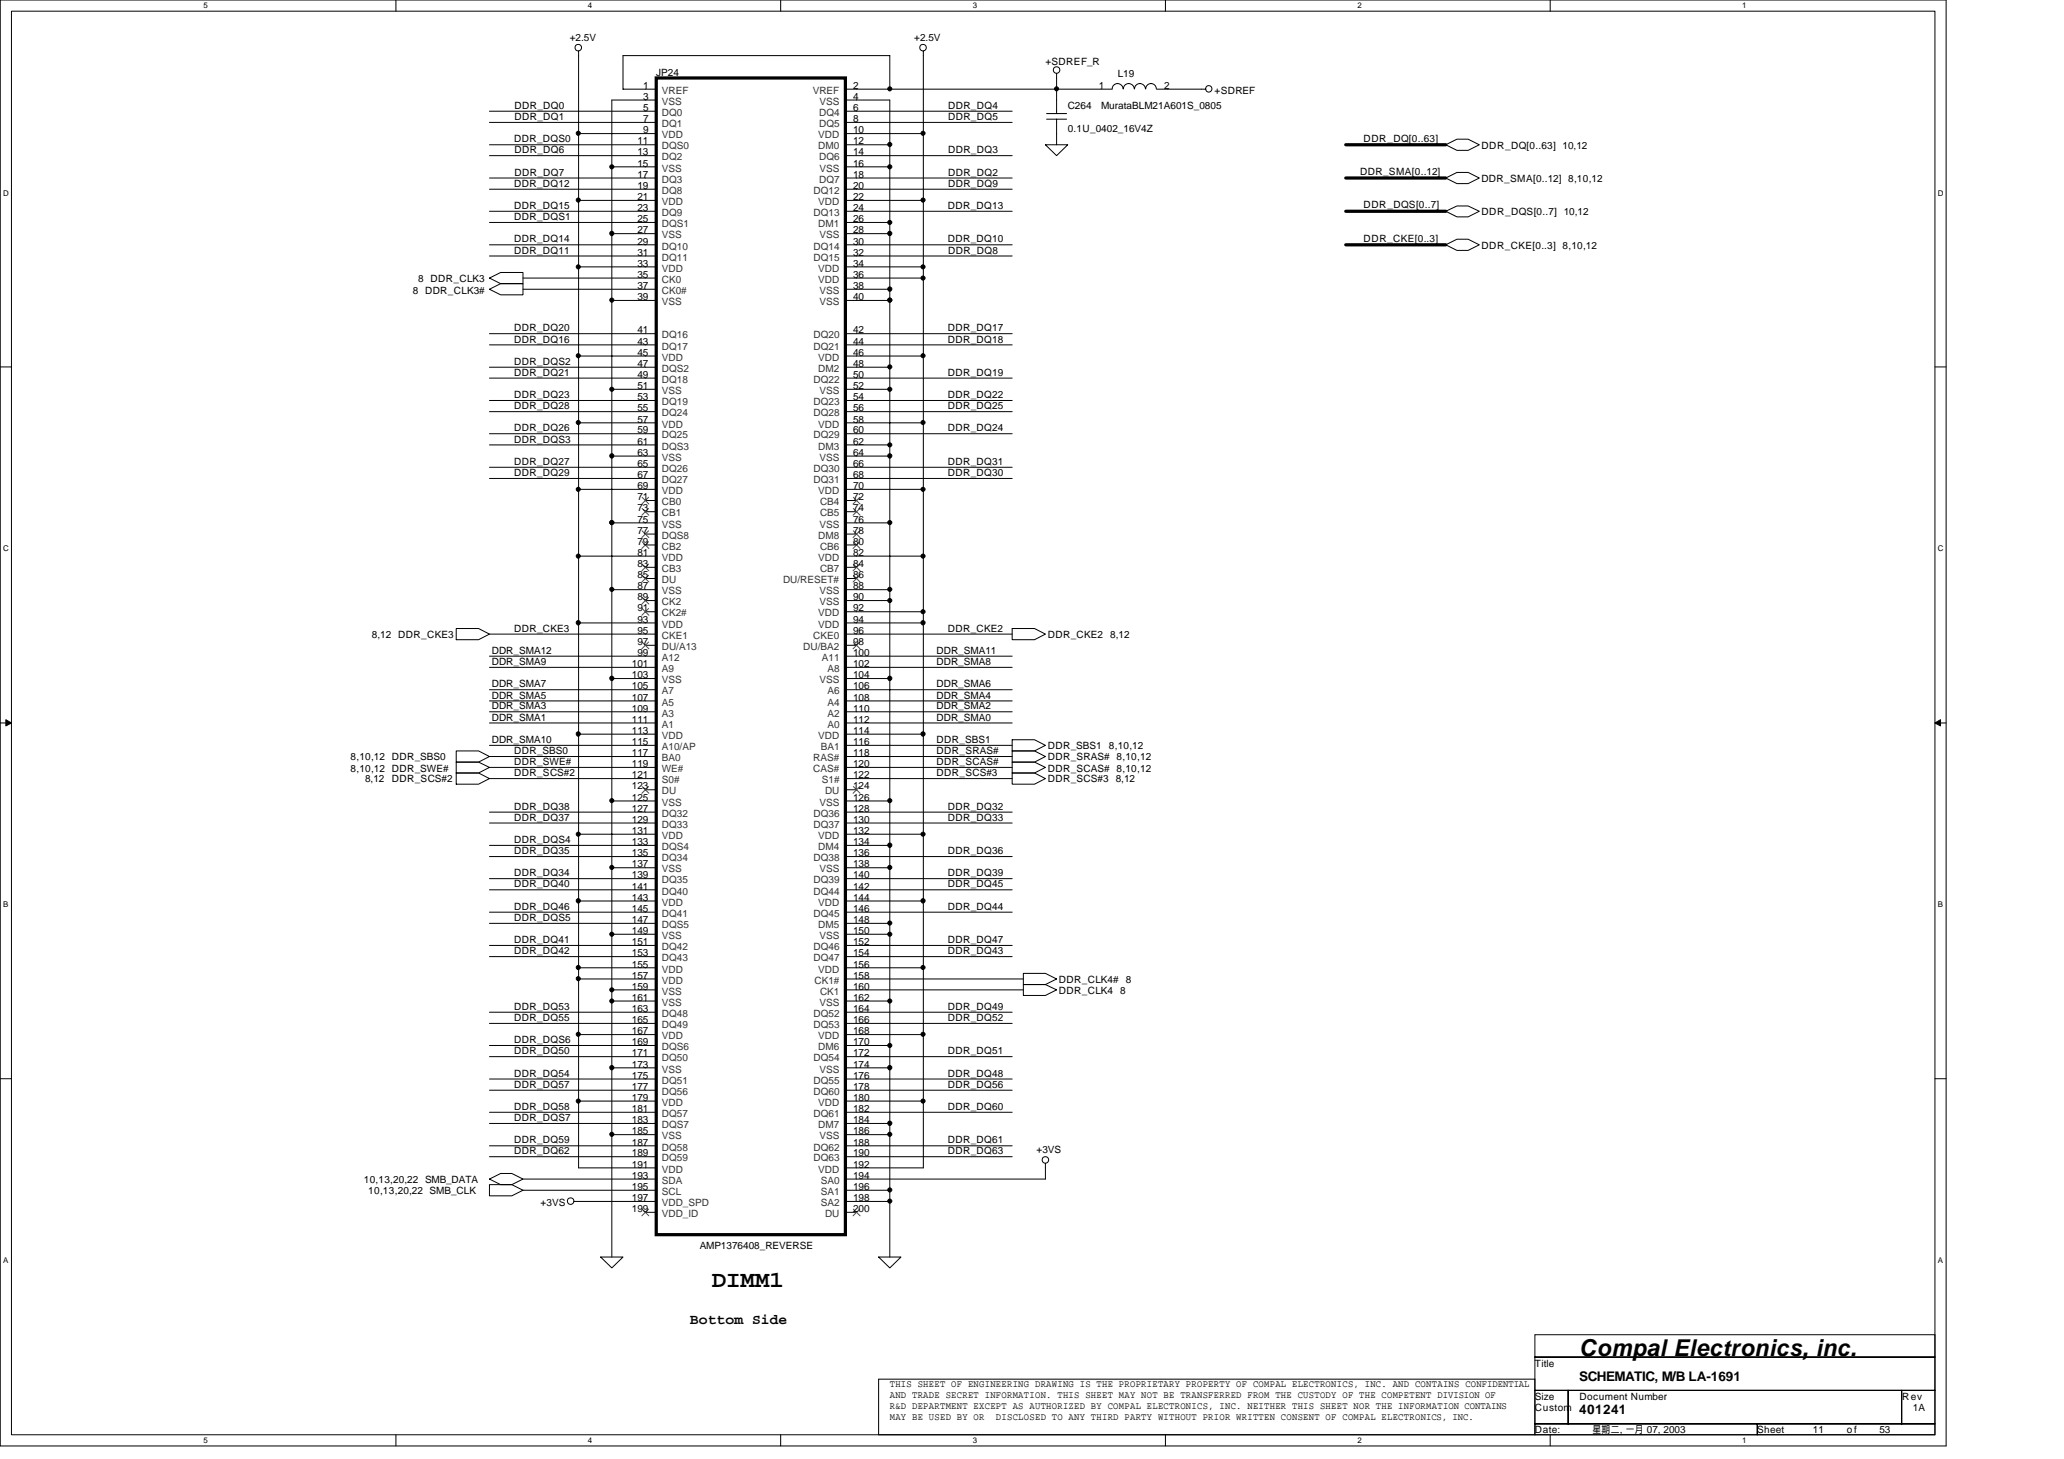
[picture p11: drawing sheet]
<svg xmlns="http://www.w3.org/2000/svg" width="297mm" height="210mm" viewBox="0 0 297 210" stroke-linecap="round" stroke-linejoin="round" font-family="sans-serif">
<path d="M0 0h280.1v208h-280.1zM1.6 1.6h276.9v204.8h-276.9z" fill="none" stroke="#000" stroke-width=".14"/>
<g fill="#fff">
<path d="M29.3 .2h.6v1.2h-.6z"/>
<path d="M29.3 206.6h.6v1.2h-.6z"/>
</g>
<path d="M57 0v1.6M57 206.4v1.6" fill="none" stroke="#000" stroke-width=".14"/>
<g fill="#fff">
<path d="M84.6 .2h.6v1.2h-.6z"/>
<path d="M84.6 206.6h.6v1.2h-.6z"/>
</g>
<path d="M112.3 0v1.6M112.3 206.4v1.6" fill="none" stroke="#000" stroke-width=".14"/>
<g fill="#fff">
<path d="M140 .2h.6v1.2h-.6z"/>
<path d="M140 206.6h.6v1.2h-.6z"/>
</g>
<path d="M167.7 0v1.6M167.7 206.4v1.6" fill="none" stroke="#000" stroke-width=".14"/>
<g fill="#fff">
<path d="M195.4 .2h.6v1.2h-.6z"/>
<path d="M195.4 206.6h.6v1.2h-.6z"/>
</g>
<path d="M223.1 0v1.6M223.1 206.4v1.6" fill="none" stroke="#000" stroke-width=".14"/>
<g fill="#fff">
<path d="M250.7 .2h.6v1.2h-.6z"/>
<path d="M250.7 206.6h.6v1.2h-.6z"/>
<path d="M.5 27.2h.7v1.2h-.7z"/>
<path d="M278.9 27.2h.8v1.2h-.8z"/>
<path d="M.5 78.4h.7v1.1h-.7z"/>
<path d="M278.9 78.4h.8v1.1h-.8z"/>
</g>
<path d="M0 52.8h1.6M278.5 52.8h1.6" fill="none" stroke="#000" stroke-width=".14"/>
<g fill="#fff">
<path d="M.5 129.6h.7v1.2h-.7z"/>
<path d="M278.9 129.6h.7v1.2h-.7z"/>
</g>
<path d="M0 104h1.6M278.5 104h1.6" fill="none" stroke="#000" stroke-width=".14"/>
<path d="M.8 103.5l.8 .5-.8 .4zM278.5 104l.8-.5v.9z" fill="#000" stroke="#000" stroke-width=".14"/>
<g fill="#fff">
<path d="M.5 180.8h.7v1.1h-.7z"/>
<path d="M278.9 180.8h.7v1.1h-.7z"/>
</g>
<g fill="none" stroke="#000" stroke-width=".14">
<path d="M70.4 16h24M70.4 17.6h24M83.3 7.4v160.6h11.1M83.3 19.2h11.1M94.4 14.4h-6.3v166.4M94.4 12.8h-4.7v-4.8h38.4v4.8M121.7 12.8h38.4M121.7 14.4h6.4v166.4M121.7 19.2h11.2M121.7 16h24M121.7 17.6h24M132.9 7.4v98.2"/>
<path d="M150.6 17.1h2.9M150.6 16.3h2.9M152.1 10.6v5.7M152.1 17.1v3.7M160.1 12.8a.78 .78 0 0 1 .7-.8 .78 .78 0 0 1 .8 .8M161.7 12.8a.78 .78 0 0 1 .8-.8 .78 .78 0 0 1 .7 .8M163.3 12.8a.78 .78 0 0 1 .8-.8 .78 .78 0 0 1 .7 .8M164.9 12.8a.76 .76 0 0 1 .7-.8 .76 .76 0 0 1 .8 .8M166.5 12.8h7M70.4 27.2h24M70.4 30.4h24M70.4 35.2h24"/>
<path d="M70.4 20.8h24M70.4 32h24M70.4 36.8h24M70.4 25.6h24M70.4 22.4h24M83.3 38.4h11.1M83.3 28.8h11.1M88.1 24h6.3M88.1 33.6h6.3M121.7 27.2h24M121.7 30.4h24M121.7 35.2h24"/>
<path d="M121.7 20.8h6.4M121.7 38.4h11.2M121.7 32h6.4M121.7 24h6.4M121.7 36.8h24M121.7 25.6h24M121.7 22.4h24M121.7 28.8h11.2M121.7 33.6h6.4M150.4 20.8h3.3l-1.6 1.6zM208.1 25.6l1.6-.8h1.6l1.6 .8-1.6 .8h-1.6zM208.1 35.2l1.6-.8h1.6l1.6 .8-1.6 .8h-1.6z"/>
<path d="M208.1 20.8l1.6-.8h1.6l1.6 .8-1.6 .8h-1.6zM208.1 30.4l1.6-.8h1.6l1.6 .8-1.6 .8h-1.6zM70.4 41.6l1.6-.8h3.3v1.6h-3.3zM70.4 40l1.6-.8h3.3v1.6h-3.3zM70.4 49.6h24M70.4 52.8h24M70.4 54.4h24M70.4 57.6h24M70.4 48h24M70.4 59.2h24M75.3 40h19.1M75.3 41.6h19.1"/>
<path d="M83.3 51.2h11.1M88.1 43.2h6.3M88.1 56h6.3M121.7 49.6h24M121.7 43.2h6.4M121.7 52.8h6.4M121.7 54.4h24M121.7 57.6h24M121.7 40h11.2M121.7 48h24M121.7 59.2h24M121.7 41.6h6.4"/>
<path d="M121.7 56h6.4M121.7 51.2h11.2M70.4 64h24M70.4 62.4h24M70.4 67.2h24M70.4 68.8h24M83.3 60.8h11.1M83.3 70.4h11.1M88.1 75.2h6.3M88.1 65.6h6.3M92.9 72h1.5M92.9 73.6h1.5"/>
<path d="M92.9 76.8h1.5M92.9 78.4h1.5M121.7 64h6.4M121.7 62.4h24M121.7 60.8h11.2M121.7 67.2h24M121.7 68.8h24M121.7 75.2h6.4M121.7 70.4h11.2M121.7 65.6h6.4M121.7 72h1.6M121.7 73.6h1.6"/>
<path d="M121.7 76.8h1.6M121.7 78.4h1.6M65.7 90.4h3.2l1.5 .8-1.5 .8h-3.2zM70.4 99.2h24M70.4 94.4h24M70.4 96h24M70.4 91.2h24M83.3 80h11.1M83.3 89.6h11.1M88.1 97.6h6.3M88.1 84.8h6.3M92.9 88h1.5"/>
<path d="M92.9 86.4h1.5M92.9 81.6h1.5M92.9 83.2h1.5M92.9 92.8h1.5M121.7 99.2h24M121.7 94.4h24M121.7 96h24M121.7 88h11.2M121.7 86.4h6.4M121.7 91.2h24M121.7 97.6h6.4M121.7 80h11.2"/>
<path d="M121.7 89.6h11.2M121.7 84.8h6.4M121.7 81.6h1.6M121.7 83.2h1.6M121.7 92.8h1.6M145.7 90.4h3.2l1.5 .8-1.5 .8h-3.2zM65.7 109.6h3.2l1.5 .8-1.5 .8h-3.2zM65.7 108h3.2l1.5 .8-1.5 .8h-3.2zM65.7 111.2h3.2l1.5 .8-1.5 .8h-3.2zM70.4 110.4h24M70.4 107.2h24M70.4 102.4h24"/>
<path d="M70.4 108.8h24M70.4 118.4h24M70.4 116.8h24M70.4 104h24M70.4 100.8h24M70.4 112h24M83.3 105.6h11.1M88.1 115.2h.1M88.1 115.2h6.3M92.9 113.6h1.5M121.7 105.6h11.2v14.4M121.7 110.4h24"/>
<path d="M121.7 107.2h24M121.7 102.4h24M121.7 108.8h24M121.7 118.4h24M121.7 116.8h24M121.7 104h24M121.7 115.2h6.4M121.7 100.8h24M121.7 112h24M121.7 113.6h1.6M145.7 109.6h3.2l1.5 .8-1.5 .8h-3.2zM145.7 108h3.2l1.5 .8-1.5 .8h-3.2z"/>
<path d="M145.7 106.4h3.2l1.5 .8-1.5 .8h-3.2zM145.7 111.2h3.2l1.5 .8-1.5 .8h-3.2zM70.4 128h24M70.4 121.6h24M70.4 131.2h24M70.4 126.4h24M70.4 137.6h24M70.4 136h24M70.4 132.8h24M70.4 123.2h24M83.3 120h11.1M83.3 129.6h11.1"/>
<path d="M83.3 139.2h11.1M88.1 134.4h6.3M88.1 124.8h6.3M121.7 128h24M121.7 121.6h6.4M121.7 120h11.2M121.7 131.2h24M121.7 134.4h6.4M121.7 126.4h24M121.7 137.6h24M121.7 136h24M121.7 129.6h11.2"/>
<path d="M121.7 132.8h6.4M121.7 123.2h24M121.7 124.8h6.4M121.7 139.2h11.2M132.9 120v48h-11.2M0 155.2h1.6M70.4 155.2h24M70.4 145.6h24M70.4 156.8h24M70.4 152h24M70.4 147.2h24M70.4 150.4h24"/>
<path d="M83.3 148.8h11.1M83.3 158.4h11.1M83.3 140.8h11.1M88.1 142.4h6.3M88.1 153.6h6.3M88.1 144h6.3M121.7 155.2h24M121.7 145.6h24M121.7 156.8h24M121.7 148.8h11.2M121.7 152h24M121.7 158.4h11.2"/>
<path d="M121.7 147.2h24M121.7 150.4h6.4M121.7 142.4h25.6M121.7 140.8h25.6M121.7 153.6h6.4M121.7 144h6.4M147.3 141.6h3.1l1.7 .8-1.7 .8h-3.1zM147.3 140h3.1l1.7 .8-1.7 .8h-3.1zM278.5 155.2h1.6M70.4 170.4h3.3l1.6 .8-1.6 .8h-3.3zM70.4 169.6l1.6-.8h1.7l1.6 .8-1.6 .8h-1.7zM70.4 166.4h24"/>
<path d="M70.4 161.6h24M70.4 164.8h24M70.4 160h24M75.3 171.2h19.1M75.3 169.6h19.1M82.6 172.8h11.8M88.1 163.2h6.3M92.9 174.4h1.5M121.7 166.4h24M121.7 171.2h6.4M121.7 161.6h6.4M121.7 164.8h24"/>
<path d="M121.7 160h24M121.7 172.8h6.4M121.7 163.2h6.4M121.7 174.4h1.6M150.4 167.4v2.2h-28.7M86.4 180.8h3.3l-1.6 1.6zM126.4 198.4h94.5v8h-94.5zM126.4 180.8h3.3l-1.6 1.6zM220.9 192h57.6v3.2h-57.6zM220.9 195.2h57.6v4.8h-57.6zM220.9 200h4.8v4.9h-4.8zM220.9 204.9h32v1.5h-32z"/>
<path d="M225.7 200h48v4.9h-48zM252.9 204.9h25.6v1.5h-25.6zM273.7 200h4.8v4.9h-4.8z"/>
<circle cx="83.2" cy="6.9" r=".47"/>
<circle cx="132.8" cy="6.9" r=".47"/>
<circle cx="152" cy="10.1" r=".47"/>
<circle cx="173.9" cy="12.8" r=".46"/>
<circle cx="82.1" cy="172.8" r=".47"/>
<circle cx="150.4" cy="166.9" r=".47"/>
</g>
<path d="M94.4 11.2h27.3v166.4h-27.3zM193.7 25.6h14.4M193.7 30.4h14.4M193.7 20.8h14.4M193.7 35.2h14.4" fill="none" stroke="#000" stroke-width=".47"/>
<g fill="none" stroke="#4c4c4c" stroke-width=".14">
<path d="M92.4 71.5l1 1M92.4 73.2l1 .9M92.4 76.4l1 .9M92.4 77.9l1 1M93.3 71.5l-.9 1M93.3 73.2l-.9 .9M93.3 76.4l-.9 .9M93.3 77.9l-.9 1M122.8 71.5l1 1M122.8 73.2l1 .9M122.8 76.4l1 .9M122.8 77.9l1 1"/>
<path d="M123.7 71.5l-.9 1M123.7 73.2l-.9 .9M123.7 76.4l-.9 .9M123.7 77.9l-.9 1M92.4 81.2l1 .9M92.4 82.8l1 .9M92.4 85.9l1 1M92.4 87.5l1 1M92.4 92.4l1 .9M93.3 81.2l-.9 .9M93.3 82.8l-.9 .9M93.3 85.9l-.9 1"/>
<path d="M93.3 87.5l-.9 1M93.3 92.4l-.9 .9M122.8 81.2l1 .9M122.8 82.8l1 .9M122.8 92.4l1 .9M123.7 81.2l-.9 .9M123.7 82.8l-.9 .9M123.7 92.4l-.9 .9M92.4 113.2l1 .9M93.3 113.2l-.9 .9M122.8 113.2l1 .9M123.7 113.2l-.9 .9"/>
<path d="M92.4 173.9l1 1M93.3 173.9l-.9 1M122.8 173.9l1 1M123.7 173.9l-.9 1"/>
</g>
<g fill="#000" stroke="#000" stroke-width=".14">
<circle cx="83.2" cy="19.2" r=".3"/>
<circle cx="128.1" cy="12.8" r=".3"/>
<circle cx="132.8" cy="19.2" r=".3"/>
<circle cx="152.1" cy="12.8" r=".3"/>
<circle cx="83.2" cy="38.4" r=".3"/>
<circle cx="83.2" cy="28.8" r=".3"/>
<circle cx="88" cy="33.6" r=".31"/>
<circle cx="88.1" cy="24" r=".3"/>
<circle cx="128" cy="33.6" r=".31"/>
<circle cx="128.1" cy="32" r=".3"/>
<circle cx="128.1" cy="24" r=".3"/>
<circle cx="128.1" cy="20.8" r=".3"/>
<circle cx="132.8" cy="38.4" r=".3"/>
<circle cx="132.8" cy="28.8" r=".3"/>
<circle cx="83.2" cy="51.2" r=".3"/>
<circle cx="88.1" cy="56" r=".3"/>
<circle cx="88.1" cy="43.2" r=".3"/>
<circle cx="128" cy="41.6" r=".31"/>
<circle cx="128.1" cy="56" r=".3"/>
<circle cx="128.1" cy="43.2" r=".3"/>
<circle cx="128.1" cy="52.8" r=".3"/>
<circle cx="132.8" cy="40" r=".3"/>
<circle cx="132.8" cy="51.2" r=".3"/>
<circle cx="83.2" cy="60.8" r=".3"/>
<circle cx="83.2" cy="70.4" r=".3"/>
<circle cx="88" cy="65.6" r=".31"/>
<circle cx="88.1" cy="75.2" r=".3"/>
<circle cx="128" cy="65.6" r=".31"/>
<circle cx="128.1" cy="75.2" r=".3"/>
<circle cx="128.1" cy="64" r=".3"/>
<circle cx="132.8" cy="60.8" r=".3"/>
<circle cx="132.8" cy="70.4" r=".3"/>
<circle cx="83.2" cy="89.6" r=".31"/>
<circle cx="83.2" cy="80" r=".3"/>
<circle cx="88" cy="97.6" r=".31"/>
<circle cx="88.1" cy="84.8" r=".3"/>
<circle cx="128" cy="97.6" r=".31"/>
<circle cx="128.1" cy="84.8" r=".3"/>
<circle cx="128.1" cy="86.4" r=".3"/>
<circle cx="132.8" cy="89.6" r=".31"/>
<circle cx="132.8" cy="88" r=".3"/>
<circle cx="132.8" cy="80" r=".3"/>
<circle cx="83.2" cy="105.6" r=".31"/>
<circle cx="88.1" cy="115.2" r=".3"/>
<circle cx="128.1" cy="115.2" r=".3"/>
<circle cx="132.8" cy="105.6" r=".31"/>
<circle cx="83.2" cy="129.6" r=".31"/>
<circle cx="83.2" cy="120" r=".3"/>
<circle cx="83.2" cy="139.2" r=".3"/>
<circle cx="88.1" cy="124.8" r=".3"/>
<circle cx="88.1" cy="134.4" r=".3"/>
<circle cx="128" cy="121.6" r=".31"/>
<circle cx="128.1" cy="134.4" r=".3"/>
<circle cx="128.1" cy="132.8" r=".3"/>
<circle cx="128.1" cy="124.8" r=".3"/>
<circle cx="132.8" cy="129.6" r=".31"/>
<circle cx="132.8" cy="120" r=".3"/>
<circle cx="132.8" cy="139.2" r=".3"/>
<circle cx="83.2" cy="148.8" r=".3"/>
<circle cx="83.2" cy="140.8" r=".3"/>
<circle cx="83.2" cy="158.4" r=".3"/>
<circle cx="88" cy="153.6" r=".31"/>
<circle cx="88.1" cy="142.4" r=".3"/>
<circle cx="88.1" cy="144" r=".3"/>
<circle cx="128" cy="153.6" r=".31"/>
<circle cx="128.1" cy="150.4" r=".3"/>
<circle cx="128.1" cy="144" r=".3"/>
<circle cx="132.8" cy="148.8" r=".3"/>
<circle cx="132.8" cy="158.4" r=".3"/>
<circle cx="88.1" cy="163.2" r=".3"/>
<circle cx="128" cy="161.6" r=".31"/>
<circle cx="128.1" cy="172.8" r=".3"/>
<circle cx="128.1" cy="171.2" r=".3"/>
<circle cx="128.1" cy="163.2" r=".3"/>
</g>
<g font-size="3.3">
<text x="102.4" y="185.2">DIMM1</text>
<text x="227.3" y="195.1">Compal Electronics, inc.</text>
</g>
<text font-size="2.1" x="99.3" y="190.5">Bottom Side</text>
<g font-size="1.9">
<text x="227.3" y="203.4">401241</text>
<text x="227.3" y="198.6">SCHEMATIC, M/B LA-1691</text>
</g>
<g font-size="1.4">
<text x="82" y="5.8">+2.5V</text>
<text x="131.6" y="5.8">+2.5V</text>
<text x="94.4" y="11">JP24</text>
<text x="150.4" y="9.4">+SDREF_R</text>
<text x="160.9" y="11.1">L19</text>
<text x="74" y="15.7">DDR_DQ0</text>
<text x="74" y="17.3">DDR_DQ1</text>
<text x="92.5" y="12.8">1</text>
<text x="92.5" y="14.4">3</text>
<text x="92.5" y="16">5</text>
<text x="92.5" y="17.6">7</text>
<text x="122.8" y="16">6</text>
<text x="122.8" y="17.6">8</text>
<text x="122.8" y="14.4">4</text>
<text x="122.8" y="12.8">2</text>
<text x="136.4" y="15.7">DDR_DQ4</text>
<text x="136.4" y="17.3">DDR_DQ5</text>
<text x="153.7" y="15.7">C264</text>
<text x="158.2" y="12.8">1</text>
<text x="158.5" y="15.7">MurataBLM21A601S_0805</text>
<text x="167.6" y="12.8">2</text>
<text x="174.8" y="13.5">+SDREF</text>
<text x="74" y="20.5">DDR_DQS0</text>
<text x="74" y="22.1">DDR_DQ6</text>
<text x="91.7" y="20.8">11</text>
<text x="91.7" y="22.4">13</text>
<text x="91.7" y="24">15</text>
<text x="92.5" y="19.2">9</text>
<text x="122.8" y="22.4">14</text>
<text x="122.8" y="19.2">10</text>
<text x="122.8" y="20.8">12</text>
<text x="122.8" y="24">16</text>
<text x="136.4" y="22.1">DDR_DQ3</text>
<text x="153.7" y="19">0.1U_0402_16V4Z</text>
<text x="196.2" y="20.4">DDR_DQ[0..63]</text>
<text x="213.2" y="21.4">DDR_DQ[0..63] 10,12</text>
<text x="74" y="26.9">DDR_DQ12</text>
<text x="74" y="25.3">DDR_DQ7</text>
<text x="91.7" y="25.6">17</text>
<text x="91.7" y="27.2">19</text>
<text x="91.7" y="28.8">21</text>
<text x="122.8" y="25.6">18</text>
<text x="122.8" y="28.8">22</text>
<text x="122.8" y="27.2">20</text>
<text x="136.4" y="26.9">DDR_DQ9</text>
<text x="136.4" y="25.3">DDR_DQ2</text>
<text x="195.7" y="25.1">DDR_SMA[0..12]</text>
<text x="196.2" y="29.9">DDR_DQS[0..7]</text>
<text x="213.2" y="26.2">DDR_SMA[0..12] 8,10,12</text>
<text x="74" y="34.9">DDR_DQ14</text>
<text x="74" y="31.7">DDR_DQS1</text>
<text x="74" y="30.1">DDR_DQ15</text>
<text x="91.7" y="30.4">23</text>
<text x="91.7" y="32">25</text>
<text x="91.7" y="33.6">27</text>
<text x="91.7" y="35.2">29</text>
<text x="122.8" y="32">26</text>
<text x="122.8" y="33.6">28</text>
<text x="122.8" y="30.4">24</text>
<text x="122.8" y="35.2">30</text>
<text x="136.4" y="30.1">DDR_DQ13</text>
<text x="136.4" y="34.9">DDR_DQ10</text>
<text x="196.2" y="34.8">DDR_CKE[0..3]</text>
<text x="213.2" y="35.8">DDR_CKE[0..3] 8,10,12</text>
<text x="213.2" y="31">DDR_DQS[0..7] 10,12</text>
<text x="60.2" y="40.6">8 DDR_CLK3</text>
<text x="74" y="36.5">DDR_DQ11</text>
<text x="91.7" y="36.8">31</text>
<text x="91.7" y="38.4">33</text>
<text x="91.7" y="40">35</text>
<text x="91.7" y="41.6">37</text>
<text x="122.8" y="38.4">34</text>
<text x="122.8" y="40">36</text>
<text x="122.8" y="41.6">38</text>
<text x="122.8" y="36.8">32</text>
<text x="136.4" y="36.5">DDR_DQ8</text>
<text x="59.4" y="42.3">8 DDR_CLK3#</text>
<text x="74" y="47.7">DDR_DQ20</text>
<text x="91.7" y="43.2">39</text>
<text x="91.7" y="48">41</text>
<text x="122.8" y="43.2">40</text>
<text x="122.8" y="48">42</text>
<text x="136.4" y="47.7">DDR_DQ17</text>
<text x="74" y="52.5">DDR_DQS2</text>
<text x="74" y="49.3">DDR_DQ16</text>
<text x="91.7" y="49.6">43</text>
<text x="91.7" y="51.2">45</text>
<text x="91.7" y="52.8">47</text>
<text x="122.8" y="51.2">46</text>
<text x="122.8" y="52.8">48</text>
<text x="122.8" y="49.6">44</text>
<text x="136.4" y="49.3">DDR_DQ18</text>
<text x="74" y="57.3">DDR_DQ23</text>
<text x="74" y="58.9">DDR_DQ28</text>
<text x="74" y="54.1">DDR_DQ21</text>
<text x="91.7" y="54.4">49</text>
<text x="91.7" y="56">51</text>
<text x="91.7" y="57.6">53</text>
<text x="91.7" y="59.2">55</text>
<text x="122.8" y="56">52</text>
<text x="122.8" y="54.4">50</text>
<text x="122.8" y="57.6">54</text>
<text x="122.8" y="59.2">56</text>
<text x="136.4" y="54.1">DDR_DQ19</text>
<text x="136.4" y="57.3">DDR_DQ22</text>
<text x="136.4" y="58.9">DDR_DQ25</text>
<text x="74" y="62.1">DDR_DQ26</text>
<text x="74" y="63.7">DDR_DQS3</text>
<text x="91.7" y="60.8">57</text>
<text x="91.7" y="62.4">59</text>
<text x="91.7" y="64">61</text>
<text x="91.7" y="65.6">63</text>
<text x="122.8" y="60.8">58</text>
<text x="122.8" y="64">62</text>
<text x="122.8" y="65.6">64</text>
<text x="122.8" y="62.4">60</text>
<text x="136.4" y="62.1">DDR_DQ24</text>
<text x="74" y="66.9">DDR_DQ27</text>
<text x="74" y="68.5">DDR_DQ29</text>
<text x="91.7" y="67.2">65</text>
<text x="91.7" y="68.8">67</text>
<text x="91.7" y="70.4">69</text>
<text x="91.7" y="72">71</text>
<text x="122.8" y="70.4">70</text>
<text x="122.8" y="67.2">66</text>
<text x="122.8" y="68.8">68</text>
<text x="122.8" y="72">72</text>
<text x="136.4" y="66.9">DDR_DQ31</text>
<text x="136.4" y="68.5">DDR_DQ30</text>
<text x="91.7" y="73.6">73</text>
<text x="91.7" y="75.2">75</text>
<text x="91.7" y="76.8">77</text>
<text x="122.8" y="76.8">78</text>
<text x="122.8" y="75.2">76</text>
<text x="122.8" y="73.6">74</text>
<text x="91.7" y="78.4">79</text>
<text x="91.7" y="80">81</text>
<text x="91.7" y="81.6">83</text>
<text x="91.7" y="83.2">85</text>
<text x="122.8" y="80">82</text>
<text x="122.8" y="83.2">86</text>
<text x="122.8" y="78.4">80</text>
<text x="122.8" y="81.6">84</text>
<text x="91.7" y="84.8">87</text>
<text x="91.7" y="86.4">89</text>
<text x="91.7" y="88">91</text>
<text x="91.7" y="89.6">93</text>
<text x="122.8" y="88">92</text>
<text x="122.8" y="89.6">94</text>
<text x="122.8" y="84.8">88</text>
<text x="122.8" y="86.4">90</text>
<text x="53.5" y="91.8">8,12</text>
<text x="57.3" y="91.8">DDR_CKE3</text>
<text x="70.8" y="95.7">DDR_SMA9</text>
<text x="70.8" y="94.1">DDR_SMA12</text>
<text x="74" y="90.9">DDR_CKE3</text>
<text x="90.9" y="96">101</text>
<text x="91.7" y="91.2">95</text>
<text x="91.7" y="92.8">97</text>
<text x="91.7" y="94.4">99</text>
<text x="122.8" y="91.2">96</text>
<text x="122.8" y="96">102</text>
<text x="122.8" y="92.8">98</text>
<text x="122.8" y="94.4">100</text>
<text x="134.8" y="94.1">DDR_SMA11</text>
<text x="134.8" y="95.7">DDR_SMA8</text>
<text x="136.4" y="90.9">DDR_CKE2</text>
<text x="150.8" y="91.8">DDR_CKE2</text>
<text x="159.8" y="91.8">8,12</text>
<text x="70.8" y="98.9">DDR_SMA7</text>
<text x="70.8" y="100.5">DDR_SMA5</text>
<text x="90.9" y="97.6">103</text>
<text x="90.9" y="99.2">105</text>
<text x="90.9" y="100.8">107</text>
<text x="122.8" y="99.2">106</text>
<text x="122.8" y="100.8">108</text>
<text x="122.8" y="97.6">104</text>
<text x="134.8" y="98.9">DDR_SMA6</text>
<text x="134.8" y="100.5">DDR_SMA4</text>
<text x="70.8" y="106.9">DDR_SMA10</text>
<text x="70.8" y="102.1">DDR_SMA3</text>
<text x="70.8" y="103.7">DDR_SMA1</text>
<text x="90.9" y="102.4">109</text>
<text x="90.9" y="104">111</text>
<text x="90.9" y="105.6">113</text>
<text x="90.9" y="107.2">115</text>
<text x="122.8" y="102.4">110</text>
<text x="122.8" y="104">112</text>
<text x="122.8" y="105.6">114</text>
<text x="122.8" y="107.2">116</text>
<text x="134.8" y="103.7">DDR_SMA0</text>
<text x="134.8" y="106.9">DDR_SBS1</text>
<text x="134.8" y="102.1">DDR_SMA2</text>
<text x="150.8" y="107.8">DDR_SBS1</text>
<text x="159.6" y="107.8">8,10,12</text>
<text x="50.5" y="111">8,10,12 DDR_SWE#</text>
<text x="50.5" y="109.4">8,10,12 DDR_SBS0</text>
<text x="52.5" y="112.6">8,12</text>
<text x="56.4" y="112.6">DDR_SCS#2</text>
<text x="74" y="108.5">DDR_SBS0</text>
<text x="74" y="110.1">DDR_SWE#</text>
<text x="74" y="111.7">DDR_SCS#2</text>
<text x="90.9" y="108.8">117</text>
<text x="90.9" y="110.4">119</text>
<text x="90.9" y="112">121</text>
<text x="90.9" y="113.6">123</text>
<text x="122.8" y="108.8">118</text>
<text x="122.8" y="110.4">120</text>
<text x="122.8" y="112">122</text>
<text x="122.8" y="113.6">124</text>
<text x="134.8" y="110.1">DDR_SCAS#</text>
<text x="134.8" y="108.5">DDR_SRAS#</text>
<text x="134.8" y="111.7">DDR_SCS#3</text>
<text x="150.8" y="111">DDR_SCAS# 8,10,12</text>
<text x="150.8" y="109.4">DDR_SRAS# 8,10,12</text>
<text x="150.8" y="112.6">DDR_SCS#3</text>
<text x="160.6" y="112.6">8,12</text>
<text x="74" y="116.5">DDR_DQ38</text>
<text x="74" y="118.1">DDR_DQ37</text>
<text x="90.9" y="115.2">125</text>
<text x="90.9" y="116.8">127</text>
<text x="90.9" y="118.4">129</text>
<text x="90.9" y="120">131</text>
<text x="122.8" y="120">132</text>
<text x="122.8" y="115.2">126</text>
<text x="122.8" y="116.8">128</text>
<text x="122.8" y="118.4">130</text>
<text x="136.4" y="118.1">DDR_DQ33</text>
<text x="136.4" y="116.5">DDR_DQ32</text>
<text x="74" y="121.3">DDR_DQS4</text>
<text x="74" y="122.9">DDR_DQ35</text>
<text x="90.9" y="121.6">133</text>
<text x="90.9" y="123.2">135</text>
<text x="90.9" y="124.8">137</text>
<text x="122.8" y="121.6">134</text>
<text x="122.8" y="124.8">138</text>
<text x="122.8" y="123.2">136</text>
<text x="136.4" y="122.9">DDR_DQ36</text>
<text x="74" y="126.1">DDR_DQ34</text>
<text x="74" y="130.9">DDR_DQ46</text>
<text x="74" y="127.7">DDR_DQ40</text>
<text x="90.9" y="126.4">139</text>
<text x="90.9" y="128">141</text>
<text x="90.9" y="129.6">143</text>
<text x="90.9" y="131.2">145</text>
<text x="122.8" y="129.6">144</text>
<text x="122.8" y="126.4">140</text>
<text x="122.8" y="128">142</text>
<text x="122.8" y="131.2">146</text>
<text x="136.4" y="127.7">DDR_DQ45</text>
<text x="136.4" y="130.9">DDR_DQ44</text>
<text x="136.4" y="126.1">DDR_DQ39</text>
<text x="74" y="135.7">DDR_DQ41</text>
<text x="74" y="132.5">DDR_DQS5</text>
<text x="74" y="137.3">DDR_DQ42</text>
<text x="90.9" y="132.8">147</text>
<text x="90.9" y="134.4">149</text>
<text x="90.9" y="136">151</text>
<text x="90.9" y="137.6">153</text>
<text x="122.8" y="132.8">148</text>
<text x="122.8" y="134.4">150</text>
<text x="122.8" y="136">152</text>
<text x="122.8" y="137.6">154</text>
<text x="136.4" y="137.3">DDR_DQ43</text>
<text x="136.4" y="135.7">DDR_DQ47</text>
<text x="90.9" y="139.2">155</text>
<text x="90.9" y="140.8">157</text>
<text x="90.9" y="142.4">159</text>
<text x="90.9" y="144">161</text>
<text x="122.8" y="139.2">156</text>
<text x="122.8" y="144">162</text>
<text x="122.8" y="140.8">158</text>
<text x="122.8" y="142.4">160</text>
<text x="152.4" y="143">DDR_CLK4 8</text>
<text x="152.4" y="141.4">DDR_CLK4# 8</text>
<text x="74" y="145.3">DDR_DQ53</text>
<text x="74" y="146.9">DDR_DQ55</text>
<text x="90.9" y="145.6">163</text>
<text x="90.9" y="147.2">165</text>
<text x="90.9" y="148.8">167</text>
<text x="122.8" y="148.8">168</text>
<text x="122.8" y="145.6">164</text>
<text x="122.8" y="147.2">166</text>
<text x="136.4" y="145.3">DDR_DQ49</text>
<text x="136.4" y="146.9">DDR_DQ52</text>
<text x="74" y="151.7">DDR_DQ50</text>
<text x="74" y="154.9">DDR_DQ54</text>
<text x="74" y="150.1">DDR_DQS6</text>
<text x="90.9" y="150.4">169</text>
<text x="90.9" y="152">171</text>
<text x="90.9" y="153.6">173</text>
<text x="90.9" y="155.2">175</text>
<text x="122.8" y="150.4">170</text>
<text x="122.8" y="153.6">174</text>
<text x="122.8" y="152">172</text>
<text x="122.8" y="155.2">176</text>
<text x="136.4" y="154.9">DDR_DQ48</text>
<text x="136.4" y="151.7">DDR_DQ51</text>
<text x="74" y="161.3">DDR_DQS7</text>
<text x="74" y="156.5">DDR_DQ57</text>
<text x="74" y="159.7">DDR_DQ58</text>
<text x="90.9" y="156.8">177</text>
<text x="90.9" y="158.4">179</text>
<text x="90.9" y="160">181</text>
<text x="90.9" y="161.6">183</text>
<text x="122.8" y="158.4">180</text>
<text x="122.8" y="161.6">184</text>
<text x="122.8" y="156.8">178</text>
<text x="122.8" y="160">182</text>
<text x="136.4" y="156.5">DDR_DQ56</text>
<text x="136.4" y="159.7">DDR_DQ60</text>
<text x="74" y="166.1">DDR_DQ62</text>
<text x="74" y="164.5">DDR_DQ59</text>
<text x="90.9" y="163.2">185</text>
<text x="90.9" y="164.8">187</text>
<text x="90.9" y="166.4">189</text>
<text x="90.9" y="168">191</text>
<text x="122.8" y="168">192</text>
<text x="122.8" y="163.2">186</text>
<text x="122.8" y="164.8">188</text>
<text x="122.8" y="166.4">190</text>
<text x="136.4" y="166.1">DDR_DQ63</text>
<text x="136.4" y="164.5">DDR_DQ61</text>
<text x="149.2" y="165.9">+3VS</text>
<text x="52.4" y="170.2">10,13,20,22 SMB_DATA</text>
<text x="53" y="171.8">10,13,20,22 SMB_CLK</text>
<text x="77.8" y="173.5">+3VS</text>
<text x="90.9" y="169.6">193</text>
<text x="90.9" y="171.2">195</text>
<text x="90.9" y="172.8">197</text>
<text x="122.8" y="169.6">194</text>
<text x="122.8" y="171.2">196</text>
<text x="122.8" y="172.8">198</text>
<text x="90.9" y="174.4">199</text>
<text x="100.7" y="179.6">AMP1376408_REVERSE</text>
<text x="122.8" y="174.4">200</text>
<text x="220.9" y="196.6">Title</text>
<text x="128.1" y="199.6">THIS SHEET OF ENGINEERING DRAWING IS THE PROPRIETARY PROPERTY OF COMPAL ELECTRONICS, INC. AND CONTAINS CONFIDENTIAL</text>
<text x="128.1" y="201.2">AND TRADE SECRET INFORMATION. THIS SHEET MAY NOT BE TRANSFERRED FROM THE CUSTODY OF THE COMPETENT DIVISION OF</text>
<text x="128.1" y="202.7">R&amp;D DEPARTMENT EXCEPT AS AUTHORIZED BY COMPAL ELECTRONICS, INC. NEITHER THIS SHEET NOR THE INFORMATION CONTAINS</text>
<text x="220.9" y="203">Custom</text>
<text x="220.9" y="201.4">Size</text>
<text x="227.3" y="201.4">Document Number</text>
<text x="273.8" y="201.4">Rev</text>
<text x="275.3" y="203">1A</text>
<text x="128.1" y="204.3">MAY BE USED BY OR</text>
<text x="143.3" y="204.3">DISCLOSED TO ANY THIRD PARTY WITHOUT PRIOR WRITTEN CONSENT OF COMPAL ELECTRONICS, INC.</text>
<text x="220.9" y="206.2">Date:</text>
<text x="229.2" y="206.2">星期二 一月 07, 2003</text>
<text x="233.1" y="206.2">,</text>
<text x="252.9" y="206.2">Sheet</text>
<text x="260.9" y="206.2">11</text>
<text x="265.8" y="206.2">of</text>
<text x="270.5" y="206.2">53</text>
</g>
<g font-size="1.4" fill="#333">
<text x="95.2" y="13.5">VREF</text>
<text x="95.2" y="15.1">VSS</text>
<text x="95.2" y="16.7">DQ0</text>
<text x="117" y="13.5">VREF</text>
<text x="117.9" y="16.7">DQ4</text>
<text x="117.9" y="15.1">VSS</text>
<text x="95.2" y="18.3">DQ1</text>
<text x="95.2" y="19.9">VDD</text>
<text x="95.2" y="21.5">DQS0</text>
<text x="95.2" y="23.1">DQ2</text>
<text x="117.8" y="19.9">VDD</text>
<text x="117.8" y="21.5">DM0</text>
<text x="117.9" y="18.3">DQ5</text>
<text x="117.9" y="23.1">DQ6</text>
<text x="95.2" y="24.7">VSS</text>
<text x="95.2" y="26.3">DQ3</text>
<text x="95.2" y="27.9">DQ8</text>
<text x="95.2" y="29.5">VDD</text>
<text x="117.1" y="27.9">DQ12</text>
<text x="117.8" y="29.5">VDD</text>
<text x="117.9" y="26.3">DQ7</text>
<text x="117.9" y="24.7">VSS</text>
<text x="95.2" y="31.1">DQ9</text>
<text x="95.2" y="32.7">DQS1</text>
<text x="95.2" y="34.3">VSS</text>
<text x="95.2" y="35.9">DQ10</text>
<text x="117.1" y="31.1">DQ13</text>
<text x="117.1" y="35.9">DQ14</text>
<text x="117.8" y="32.7">DM1</text>
<text x="117.9" y="34.3">VSS</text>
<text x="95.2" y="37.5">DQ11</text>
<text x="95.2" y="39.1">VDD</text>
<text x="95.2" y="40.7">CK0</text>
<text x="117.1" y="37.5">DQ15</text>
<text x="117.8" y="39.1">VDD</text>
<text x="117.8" y="40.7">VDD</text>
<text x="95.2" y="42.3">CK0#</text>
<text x="95.2" y="43.9">VSS</text>
<text x="117.9" y="42.3">VSS</text>
<text x="117.9" y="43.9">VSS</text>
<text x="95.2" y="48.7">DQ16</text>
<text x="95.2" y="50.3">DQ17</text>
<text x="95.2" y="51.9">VDD</text>
<text x="95.2" y="53.5">DQS2</text>
<text x="117.1" y="48.7">DQ20</text>
<text x="117.1" y="50.3">DQ21</text>
<text x="117.8" y="51.9">VDD</text>
<text x="117.8" y="53.5">DM2</text>
<text x="95.2" y="55.1">DQ18</text>
<text x="95.2" y="56.7">VSS</text>
<text x="95.2" y="58.3">DQ19</text>
<text x="95.2" y="59.9">DQ24</text>
<text x="117.1" y="55.1">DQ22</text>
<text x="117.1" y="58.3">DQ23</text>
<text x="117.1" y="59.9">DQ28</text>
<text x="117.9" y="56.7">VSS</text>
<text x="95.2" y="61.5">VDD</text>
<text x="95.2" y="63.1">DQ25</text>
<text x="95.2" y="64.7">DQS3</text>
<text x="117.1" y="63.1">DQ29</text>
<text x="117.8" y="61.5">VDD</text>
<text x="117.8" y="64.7">DM3</text>
<text x="95.2" y="66.3">VSS</text>
<text x="95.2" y="67.9">DQ26</text>
<text x="95.2" y="69.5">DQ27</text>
<text x="95.2" y="71.1">VDD</text>
<text x="117.1" y="67.9">DQ30</text>
<text x="117.1" y="69.5">DQ31</text>
<text x="117.8" y="71.1">VDD</text>
<text x="117.9" y="66.3">VSS</text>
<text x="95.2" y="72.7">CB0</text>
<text x="95.2" y="74.3">CB1</text>
<text x="95.2" y="75.9">VSS</text>
<text x="95.2" y="77.5">DQS8</text>
<text x="117.8" y="77.5">DM8</text>
<text x="117.9" y="75.9">VSS</text>
<text x="118" y="72.7">CB4</text>
<text x="118" y="74.3">CB5</text>
<text x="95.2" y="79.1">CB2</text>
<text x="95.2" y="80.7">VDD</text>
<text x="95.2" y="82.3">CB3</text>
<text x="95.2" y="83.9">DU</text>
<text x="112.7" y="83.9">DU/RESET#</text>
<text x="117.8" y="80.7">VDD</text>
<text x="118" y="79.1">CB6</text>
<text x="118" y="82.3">CB7</text>
<text x="95.2" y="85.5">VSS</text>
<text x="95.2" y="87.1">CK2</text>
<text x="95.2" y="88.7">CK2#</text>
<text x="117.8" y="88.7">VDD</text>
<text x="117.9" y="85.5">VSS</text>
<text x="117.9" y="87.1">VSS</text>
<text x="95.2" y="90.3">VDD</text>
<text x="95.2" y="91.9">CKE1</text>
<text x="95.2" y="93.5">DU/A13</text>
<text x="95.2" y="95.1">A12</text>
<text x="115.6" y="93.5">DU/BA2</text>
<text x="117" y="91.9">CKE0</text>
<text x="117.8" y="90.3">VDD</text>
<text x="118.3" y="95.1">A11</text>
<text x="95.2" y="96.7">A9</text>
<text x="95.2" y="98.3">VSS</text>
<text x="95.2" y="99.9">A7</text>
<text x="95.2" y="101.5">A5</text>
<text x="117.9" y="98.3">VSS</text>
<text x="119.1" y="96.7">A8</text>
<text x="119.1" y="99.9">A6</text>
<text x="119.1" y="101.5">A4</text>
<text x="95.2" y="103.1">A3</text>
<text x="95.2" y="104.7">A1</text>
<text x="95.2" y="106.3">VDD</text>
<text x="95.2" y="107.9">A10/AP</text>
<text x="117.8" y="106.3">VDD</text>
<text x="118.1" y="107.9">BA1</text>
<text x="119.1" y="103.1">A2</text>
<text x="119.1" y="104.7">A0</text>
<text x="95.2" y="109.5">BA0</text>
<text x="95.2" y="111.1">WE#</text>
<text x="95.2" y="112.7">S0#</text>
<text x="117" y="109.5">RAS#</text>
<text x="117" y="111.1">CAS#</text>
<text x="118.3" y="112.7">S1#</text>
<text x="95.2" y="114.3">DU</text>
<text x="95.2" y="115.9">VSS</text>
<text x="95.2" y="117.5">DQ32</text>
<text x="95.2" y="119.1">DQ33</text>
<text x="117.1" y="117.5">DQ36</text>
<text x="117.1" y="119.1">DQ37</text>
<text x="117.9" y="115.9">VSS</text>
<text x="118.7" y="114.3">DU</text>
<text x="95.2" y="120.7">VDD</text>
<text x="95.2" y="122.3">DQS4</text>
<text x="95.2" y="123.9">DQ34</text>
<text x="95.2" y="125.5">VSS</text>
<text x="117.1" y="123.9">DQ38</text>
<text x="117.8" y="120.7">VDD</text>
<text x="117.8" y="122.3">DM4</text>
<text x="117.9" y="125.5">VSS</text>
<text x="95.2" y="127.1">DQ35</text>
<text x="95.2" y="128.7">DQ40</text>
<text x="95.2" y="130.3">VDD</text>
<text x="95.2" y="131.9">DQ41</text>
<text x="117.1" y="127.1">DQ39</text>
<text x="117.1" y="128.7">DQ44</text>
<text x="117.1" y="131.9">DQ45</text>
<text x="117.8" y="130.3">VDD</text>
<text x="95.2" y="133.5">DQS5</text>
<text x="95.2" y="135.1">VSS</text>
<text x="95.2" y="136.7">DQ42</text>
<text x="117.1" y="136.7">DQ46</text>
<text x="117.8" y="133.5">DM5</text>
<text x="117.9" y="135.1">VSS</text>
<text x="95.2" y="138.3">DQ43</text>
<text x="95.2" y="139.9">VDD</text>
<text x="95.2" y="141.5">VDD</text>
<text x="95.2" y="143.1">VSS</text>
<text x="117.1" y="138.3">DQ47</text>
<text x="117.2" y="141.5">CK1#</text>
<text x="117.8" y="139.9">VDD</text>
<text x="118" y="143.1">CK1</text>
<text x="95.2" y="144.7">VSS</text>
<text x="95.2" y="146.3">DQ48</text>
<text x="95.2" y="147.9">DQ49</text>
<text x="95.2" y="149.5">VDD</text>
<text x="117.1" y="146.3">DQ52</text>
<text x="117.1" y="147.9">DQ53</text>
<text x="117.8" y="149.5">VDD</text>
<text x="117.9" y="144.7">VSS</text>
<text x="95.2" y="151.1">DQS6</text>
<text x="95.2" y="152.7">DQ50</text>
<text x="95.2" y="154.3">VSS</text>
<text x="95.2" y="155.9">DQ51</text>
<text x="117.1" y="152.7">DQ54</text>
<text x="117.1" y="155.9">DQ55</text>
<text x="117.8" y="151.1">DM6</text>
<text x="117.9" y="154.3">VSS</text>
<text x="95.2" y="157.5">DQ56</text>
<text x="95.2" y="159.1">VDD</text>
<text x="95.2" y="160.7">DQ57</text>
<text x="117.1" y="157.5">DQ60</text>
<text x="117.1" y="160.7">DQ61</text>
<text x="117.8" y="159.1">VDD</text>
<text x="95.2" y="162.3">DQS7</text>
<text x="95.2" y="163.9">VSS</text>
<text x="95.2" y="165.5">DQ58</text>
<text x="95.2" y="167.1">DQ59</text>
<text x="117.1" y="165.5">DQ62</text>
<text x="117.1" y="167.1">DQ63</text>
<text x="117.8" y="162.3">DM7</text>
<text x="117.9" y="163.9">VSS</text>
<text x="95.2" y="168.7">VDD</text>
<text x="95.2" y="170.3">SDA</text>
<text x="95.2" y="171.9">SCL</text>
<text x="95.2" y="173.5">VDD_SPD</text>
<text x="117.8" y="168.7">VDD</text>
<text x="118.1" y="170.3">SA0</text>
<text x="118.1" y="171.9">SA1</text>
<text x="118.1" y="173.5">SA2</text>
<text x="95.2" y="175.1">VDD_ID</text>
<text x="118.7" y="175.1">DU</text>
</g>
<g font-size="1.1">
<text x="29.3" y="1.1">5</text>
<text x="84.6" y="1.1">4</text>
<text x="140" y="1.1">3</text>
<text x="195.4" y="1.1">2</text>
<text x="250.7" y="1.1">1</text>
<text x=".5" y="28.2">D</text>
<text x="278.9" y="28.2">D</text>
<text x=".5" y="79.3">C</text>
<text x="278.9" y="79.3">C</text>
<text x=".5" y="130.6">B</text>
<text x="278.9" y="130.6">B</text>
<text x=".5" y="181.7">A</text>
<text x="278.9" y="181.7">A</text>
<text x="29.3" y="207.6">5</text>
<text x="84.6" y="207.6">4</text>
<text x="140" y="207.6">3</text>
<text x="195.4" y="207.6">2</text>
<text x="250.7" y="207.6">1</text>
</g>
</svg>
